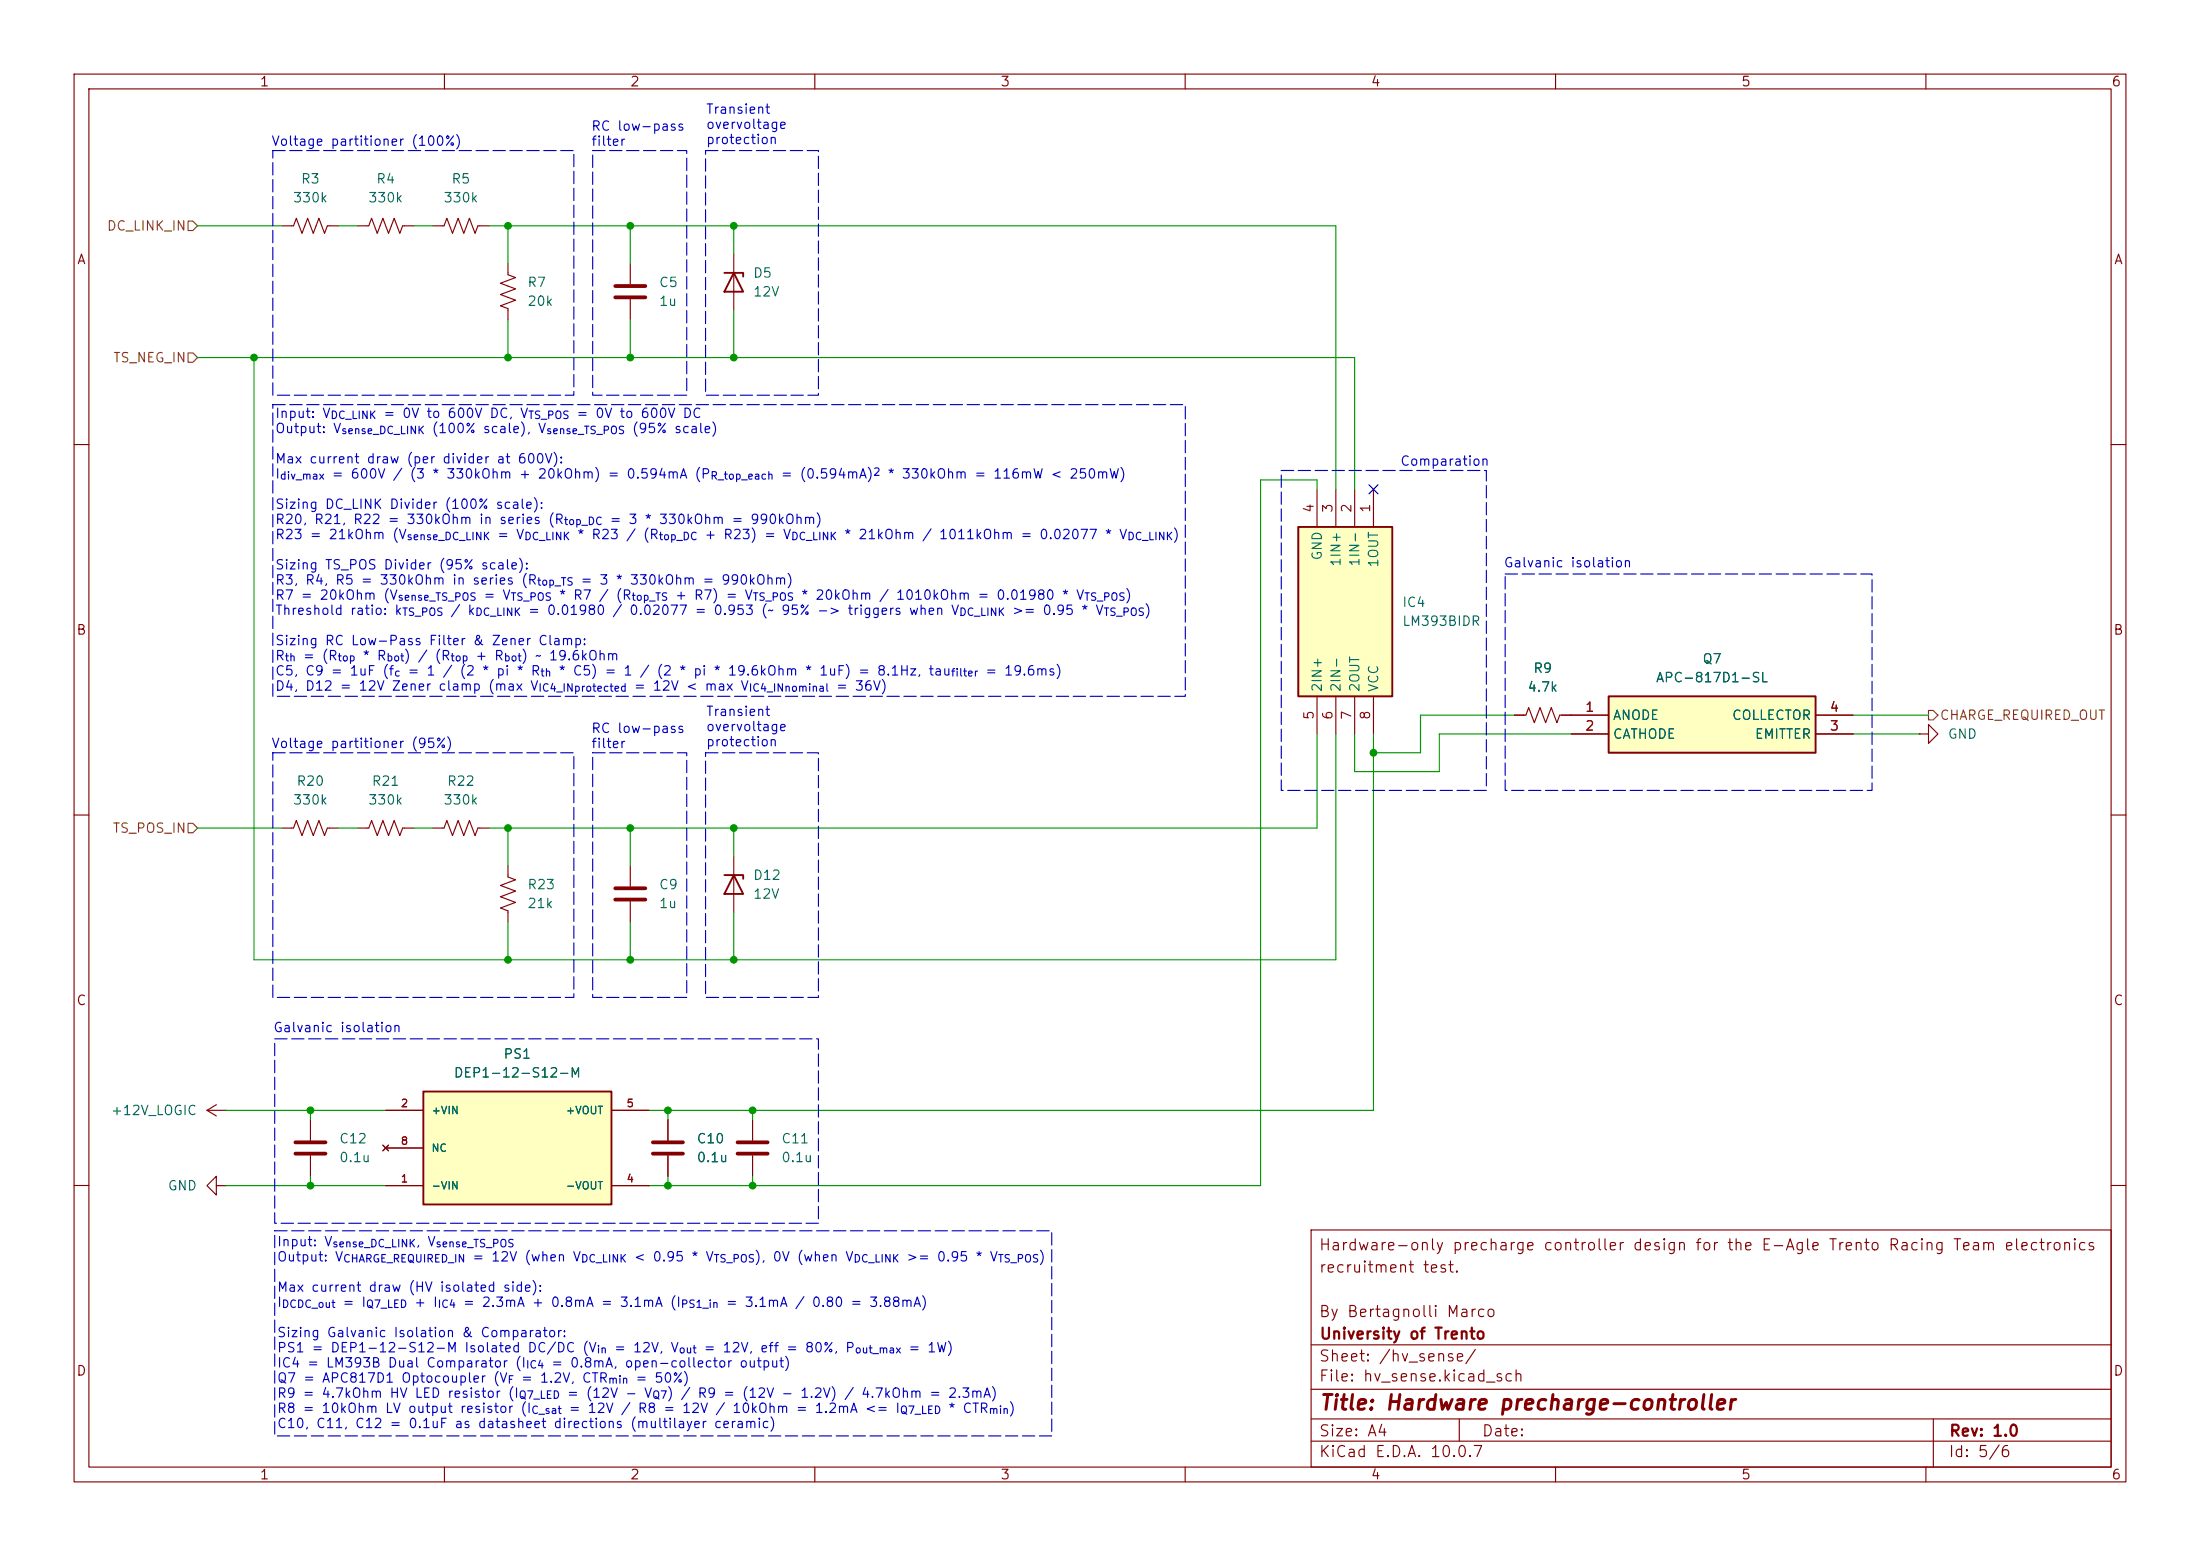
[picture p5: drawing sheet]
<svg xmlns="http://www.w3.org/2000/svg" width="297mm" height="210mm" viewBox="0 0 297 210" stroke-linecap="round" stroke-linejoin="round" font-family="sans-serif">
<g fill="none" stroke="#840000" stroke-width=".15">
<path d="M10 10h277v190h-277zM12 12h273v186h-273zM60 10v2M110 10v2M160 10v2M210 10v2M260 10v2M10 60h2M285 60h2M10 110h2M285 110h2M10 160h2"/>
<path d="M29.2 160v-1.2l-1.3 1.2 1.3 1.3v-1.3h1.3M30.5 160h.1M177 166h108v32h-108zM285 160h2M60 198v2M110 198v2M160 198v2M177 194.5h108M177 191.5h108M177 187.5h108M177 181.5h108M197 191.5v3"/>
<path d="M210 198v2M260 198v2M261 191.5v6.5"/>
</g>
<path d="M175.3 71.1h12.7v22.9h-12.7z" fill="#ffffc2"/>
<path d="M175.3 71.1h12.7v22.9h-12.7z" fill="none" stroke="#840000" stroke-width=".25"/>
<path d="M58.4 30.5h1.5l.4-1 .8 2 .7-2 .8 2 .8-2 .7 2 .4-1h1.5M68.6 35.6v1.5l1 .4-2 .7 2 .8-2 .8 2 .7-2 .8 1 .4v1.5M177.8 66v5.1M180.3 66v5.1M182.9 66v5.1M185.4 66v5.1M177.8 94v5.1M180.3 94v5.1M182.9 94v5.1M185.4 94v5.1M58.4 111.8h1.5l.4-1.1 .8 2.1 .7-2.1 .8 2.1 .8-2.1 .7 2.1 .4-1h1.5M68.6 116.8v1.6l1 .3-2 .8 2 .8-2 .7 2 .8-2 .8 1 .3v1.6" fill="none" stroke="#840000" stroke-width=".15"/>
<path d="M57.1 147.3h25.4v15.3h-25.4z" fill="#ffffc2"/>
<path d="M97.8 36.8h2.5v.5M99.1 36.8l1.2 2.6h-2.5zM97.8 118.1h2.5v.5M99.1 118.1l1.2 2.6h-2.5zM57.1 147.3h25.4v15.3h-25.4z" fill="none" stroke="#840000" stroke-width=".25"/>
<g fill="none" stroke="#840000" stroke-width=".15">
<path d="M38.1 30.5h1.5l.4-1 .8 2 .7-2 .8 2 .8-2 .7 2 .4-1h1.5M48.3 30.5h1.5l.4-1 .7 2 .8-2 .8 2 .7-2 .8 2 .4-1h1.5M85.1 35.6v2.8M99.1 34.3v7.6M85.1 40.4v2.8M204.5 96.5h1.5l.4-1 .7 2 .8-2 .8 2 .7-2 .8 2 .4-1h1.5M259.1 99.1h1.2v-1.3l1.3 1.3-1.3 1.2v-1.2M259.1 99.1h.1M38.1 111.8h1.5l.4-1.1 .8 2.1 .7-2.1 .8 2.1 .8-2.1 .7 2.1 .4-1h1.5M48.3 111.8h1.5l.4-1.1 .7 2.1 .8-2.1 .8 2.1 .7-2.1 .8 2.1 .4-1h1.5M85.1 116.8v2.8M99.1 115.6v7.6"/>
<path d="M85.1 121.7v2.8M27.9 149.9h2.6M27.9 149.9l1.3 .7M29.2 149.1l-1.3 .8M30.5 149.9h.1M41.9 151.1v2.8M41.9 156v2.8M51.7 154.6l.8 .7M52.1 149.9h5M52.1 154.9h5M52.5 154.6l-.8 .7M82.5 149.9h5.1"/>
<path d="M90.2 151.1v2.8M90.2 156v2.8M101.6 151.1v2.8M101.6 156v2.8M52.1 160h5M82.5 160h5.1"/>
</g>
<path d="M83.1 38.6h4M83.1 40.1h4M83.1 119.9h4M83.1 121.4h4M39.9 154.2h4M39.9 155.7h4M88.1 154.2h4.1M88.1 155.7h4.1M99.6 154.2h4M99.6 155.7h4" fill="none" stroke="#840000" stroke-width=".51"/>
<path d="M217.2 94h27.9v7.6h-27.9z" fill="#ffffc2"/>
<path d="M217.2 94h27.9v7.6h-27.9z" fill="none" stroke="#840000" stroke-width=".25"/>
<g fill="none" stroke="#840000" stroke-width=".15">
<path d="M204.5 96.5h1.2M210.8 96.5h6.4M212.1 99.1h5.1M245.1 96.5h5.1M245.1 99.1h5.1M51.7 154.6l.8 .7M52.1 149.9h5M52.1 154.9h5M52.5 154.6l-.8 .7M82.5 149.9h5.1M90.2 151.1v2.8M90.2 156v2.8"/>
<path d="M52.1 160h5M82.5 160h5.1"/>
</g>
<path d="M25.4 29.8h.6l.7 .7-.7 .6h-.6zM25.4 47.6h.6l.7 .7-.7 .6h-.6zM260.3 95.9h.7l.6 .6-.6 .7h-.7zM25.4 111.1h.6l.7 .7-.7 .6h-.6z" fill="none" stroke="#725600" stroke-width=".15"/>
<g fill="none" stroke="#009600" stroke-width=".15">
<path d="M26.7 30.5h11.4M45.7 30.5h2.6M55.9 30.5h2.5M66 30.5h114.3v35.5M68.6 30.5v5.1M85.1 30.5v5.1M99.1 30.5v3.8M26.7 48.3h156.2v17.7M34.3 48.3v81.2h146v-30.4M68.6 43.2v5.1M85.1 43.2v5.1M99.1 41.9v6.4"/>
<path d="M177.8 66v-1.2h-7.6v95.2h-82.6M177.8 99.1v12.7h-111.8M182.9 99.1v5h11.4v-5h17.8M185.4 99.1v50.8h-97.8M204.5 96.5h-12.7v5.1h-6.4M250.2 96.5h10.1M250.2 99.1h8.9M26.7 111.8h11.4M45.7 111.8h2.6M55.9 111.8h2.5M68.6 111.8v5M85.1 111.8v5"/>
<path d="M99.1 111.8v3.8M68.6 124.5v5M85.1 124.5v5M99.1 123.2v6.3M30.5 149.9h21.6M41.9 149.9v1.2M41.9 158.8v1.2M90.2 149.9v1.2M90.2 158.8v1.2M101.6 149.9v1.2M101.6 158.8v1.2M30.5 160h21.6"/>
</g>
<path d="M184.8 65.4l1.2 1.2M186 65.4l-1.2 1.2" fill="none" stroke="#000084" stroke-width=".15"/>
<path d="M36.8 20.3h40.7v33h-40.7zM80 20.3h12.7v33h-12.7zM95.2 20.3h15.3v33h-15.3zM36.8 54.6h123.2v39.4h-123.2zM173 63.5h27.7v43.2h-27.7zM203.2 77.5h49.5v29.2h-49.5zM36.8 101.6h40.7v33h-40.7zM80 101.6h12.7v33h-12.7zM95.2 101.6h15.3v33h-15.3zM37.1 140.2h73.4v24.9h-73.4zM37.1 166.1h104.9v27.7h-104.9z" fill="none" stroke="#0000c2" stroke-width=".15" stroke-dasharray="1.7 .6"/>
<g fill="#009600" stroke="#009600" stroke-width=".14">
<circle cx="85.1" cy="48.3" r=".46"/>
<circle cx="99.1" cy="48.3" r=".46"/>
<circle cx="99.1" cy="30.5" r=".46"/>
<circle cx="90.2" cy="160" r=".46"/>
<circle cx="90.2" cy="149.9" r=".46"/>
<circle cx="101.6" cy="160" r=".46"/>
<circle cx="101.6" cy="149.9" r=".46"/>
<circle cx="41.9" cy="160" r=".46"/>
<circle cx="41.9" cy="149.9" r=".46"/>
<circle cx="99.1" cy="129.5" r=".46"/>
<circle cx="85.1" cy="111.8" r=".46"/>
<circle cx="99.1" cy="111.8" r=".46"/>
<circle cx="85.1" cy="129.5" r=".46"/>
<circle cx="68.6" cy="129.5" r=".46"/>
<circle cx="68.6" cy="111.8" r=".46"/>
<circle cx="68.6" cy="30.5" r=".46"/>
<circle cx="68.6" cy="48.3" r=".46"/>
<circle cx="85.1" cy="30.5" r=".46"/>
<circle cx="34.3" cy="48.3" r=".46"/>
<circle cx="185.4" cy="101.6" r=".46"/>
</g>
<text font-size="2" fill="#840000" x="178" y="190.8">Title: Hardware precharge-controller</text>
<g font-size="1.5" fill="#840000">
<text x="178" y="172.1">recruitment test.</text>
<text x="178" y="169.1">Hardware-only precharge controller design for the E-Agle Trento Racing Team electronics</text>
<text x="178" y="178.1">By Bertagnolli Marco</text>
<text x="178" y="184.1">Sheet: /hv_sense/</text>
<text x="178" y="181.1">University of Trento</text>
<text x="178" y="186.8">File: hv_sense.kicad_sch</text>
<text x="178" y="197">KiCad E.D.A. 10.0.7</text>
<text x="178" y="194.2">Size: A4</text>
<text x="200" y="194.2">Date:</text>
<text x="263" y="197">Id: 5/6</text>
<text x="263" y="194.2">Rev: 1.0</text>
</g>
<g font-size="1.3" fill="#840000">
<text x="35" y="12">1</text>
<text x="85" y="12">2</text>
<text x="135" y="12">3</text>
<text x="185" y="12">4</text>
<text x="235" y="12">5</text>
<text x="285" y="12">6</text>
<text x="10.3" y="36">A</text>
<text x="285.3" y="36">A</text>
<text x="10.2" y="86">B</text>
<text x="285.2" y="86">B</text>
<text x="10.2" y="136">C</text>
<text x="285.2" y="136">C</text>
<text x="10.2" y="186">D</text>
<text x="285.2" y="186">D</text>
<text x="35" y="200">1</text>
<text x="85" y="200">2</text>
<text x="135" y="200">3</text>
<text x="185" y="200">4</text>
<text x="235" y="200">5</text>
<text x="285" y="200">6</text>
</g>
<g font-size="1.3" fill="#0000c2">
<text x="79.7" y="18">RC low-pass</text>
<text x="95.2" y="15.7">Transient</text>
<text x="95.2" y="17.7">overvoltage</text>
<text x="36.5" y="20">Voltage partitioner (100%)</text>
<text x="79.7" y="20">filter</text>
<text x="95.2" y="19.8">protection</text>
<text x="37.1" y="56.7">Input: V</text>
<text x="37.1" y="58.8">Output: V</text>
<text x="51.7" y="56.7">= 0V to 600V DC, V</text>
<text x="58.2" y="58.8">(100% scale), V</text>
<text x="77.7" y="56.7">= 0V to 600V DC</text>
<text x="85.2" y="58.8">(95% scale)</text>
<text x="37.1" y="62.9">Max current draw (per divider at 600V):</text>
<text x="37.1" y="64.9">I</text>
<text x="44.7" y="64.9">= 600V / (3 * 330kOhm + 20kOhm) = 0.594mA (P</text>
<text x="105.3" y="64.9">= (0.594mA)</text>
<text x="119.7" y="64.9">* 330kOhm = 116mW &lt; 250mW)</text>
<text x="188.9" y="63.2">Comparation</text>
<text x="37.1" y="69">Sizing DC_LINK Divider (100% scale):</text>
<text x="37.1" y="71">R20, R21, R22 = 330kOhm in series (R</text>
<text x="82.2" y="71">= 3 * 330kOhm = 990kOhm)</text>
<text x="37.1" y="73.1">R23 = 21kOhm (V</text>
<text x="37.1" y="77.2">Sizing TS_POS Divider (95% scale):</text>
<text x="67" y="73.1">= V</text>
<text x="77.8" y="73.1">* R23 / (R</text>
<text x="95" y="73.1">+ R23) = V</text>
<text x="113.8" y="73.1">* 21kOhm / 1011kOhm = 0.02077 * V</text>
<text x="158.3" y="73.1">)</text>
<text x="202.9" y="76.9">Galvanic isolation</text>
<text x="37.1" y="79.2">R3, R4, R5 = 330kOhm in series (R</text>
<text x="37.1" y="81.3">R7 = 20kOhm (V</text>
<text x="37.1" y="83.3">Threshold ratio: k</text>
<text x="60.7" y="83.3">/ k</text>
<text x="65.2" y="81.3">= V</text>
<text x="71.2" y="83.3">= 0.01980 / 0.02077 = 0.953 (~ 95% -&gt; triggers when V</text>
<text x="75.3" y="81.3">* R7 / (R</text>
<text x="78.3" y="79.2">= 3 * 330kOhm = 990kOhm)</text>
<text x="91" y="81.3">+ R7) = V</text>
<text x="108" y="81.3">* 20kOhm / 1010kOhm = 0.01980 * V</text>
<text x="136.5" y="83.3">&gt;= 0.95 * V</text>
<text x="151.8" y="81.3">)</text>
<text x="154.4" y="83.3">)</text>
<text x="37.1" y="87.4">Sizing RC Low-Pass Filter &amp; Zener Clamp:</text>
<text x="37.1" y="89.4">R</text>
<text x="40.8" y="89.4">= (R</text>
<text x="48.8" y="89.4">* R</text>
<text x="54.5" y="89.4">) / (R</text>
<text x="64.1" y="89.4">+ R</text>
<text x="70.3" y="89.4">) ~ 19.6kOhm</text>
<text x="37.1" y="91.5">C5, C9 = 1uF (f</text>
<text x="37.1" y="93.5">D4, D12 = 12V Zener clamp (max V</text>
<text x="54.9" y="91.5">= 1 / (2 * pi * R</text>
<text x="75.3" y="91.5">* C5) = 1 / (2 * pi * 19.6kOhm * 1uF) = 8.1Hz, tau</text>
<text x="85.5" y="93.5">= 12V &lt; max V</text>
<text x="112.8" y="93.5">= 36V)</text>
<text x="132.9" y="91.5">= 19.6ms)</text>
<text x="36.5" y="101.3">Voltage partitioner (95%)</text>
<text x="79.7" y="99.2">RC low-pass</text>
<text x="79.7" y="101.3">filter</text>
<text x="95.2" y="97">Transient</text>
<text x="95.2" y="99">overvoltage</text>
<text x="95.2" y="101">protection</text>
<text x="36.8" y="139.6">Galvanic isolation</text>
<text x="37.3" y="168.5">Input: V</text>
<text x="37.3" y="170.6">Output: V</text>
<text x="56" y="168.5">, V</text>
<text x="63.7" y="170.6">= 12V (when V</text>
<text x="85.5" y="170.6">&lt; 0.95 * V</text>
<text x="101.8" y="170.6">), 0V (when V</text>
<text x="122.3" y="170.6">&gt;= 0.95 * V</text>
<text x="140.2" y="170.6">)</text>
<text x="37.3" y="174.7">Max current draw (HV isolated side):</text>
<text x="37.3" y="176.7">I</text>
<text x="46.1" y="176.7">= I</text>
<text x="55.8" y="176.7">+ I</text>
<text x="62.4" y="176.7">= 2.3mA + 0.8mA = 3.1mA (I</text>
<text x="97.9" y="176.7">= 3.1mA / 0.80 = 3.88mA)</text>
<text x="37.3" y="180.8">Sizing Galvanic Isolation &amp; Comparator:</text>
<text x="37.3" y="182.8">PS1 = DEP1-12-S12-M Isolated DC/DC (V</text>
<text x="37.3" y="184.9">IC4 = LM393B Dual Comparator (I</text>
<text x="74.3" y="184.9">= 0.8mA, open-collector output)</text>
<text x="82.8" y="182.8">= 12V, V</text>
<text x="94.9" y="182.8">= 12V, eff = 80%, P</text>
<text x="122.5" y="182.8">= 1W)</text>
<text x="37.3" y="186.9">Q7 = APC817D1 Optocoupler (V</text>
<text x="37.3" y="189">R9 = 4.7kOhm HV LED resistor (I</text>
<text x="37.3" y="191">R8 = 10kOhm LV output resistor (I</text>
<text x="70.2" y="186.9">= 1.2V, CTR</text>
<text x="76.4" y="189">= (12V - V</text>
<text x="76.7" y="191">= 12V / R8 = 12V / 10kOhm = 1.2mA &lt;= I</text>
<text x="85.7" y="186.9">= 50%)</text>
<text x="90" y="189">) / R9 = (12V - 1.2V) / 4.7kOhm = 2.3mA)</text>
<text x="127.9" y="191">* CTR</text>
<text x="136.1" y="191">)</text>
<text x="37.3" y="193.1">C10, C11, C12 = 0.1uF as datasheet directions (multilayer ceramic)</text>
</g>
<g font-size="1.3" fill="#006464">
<text x="39.5" y="27.6">330k</text>
<text x="40.5" y="25.1">R3</text>
<text x="49.6" y="27.6">330k</text>
<text x="50.7" y="25.1">R4</text>
<text x="59.8" y="27.6">330k</text>
<text x="60.9" y="25.1">R5</text>
<text x="71.1" y="39.1">R7</text>
<text x="71.1" y="41.6">20k</text>
<text x="88.9" y="39.1">C5</text>
<text x="88.9" y="41.6">1u</text>
<text x="101.6" y="37.8">D5</text>
<text x="101.6" y="40.3">12V</text>
<text x="178.8" y="75.7" transform="rotate(-90 178.8 75.7)">GND</text>
<text x="181.3" y="76.6" transform="rotate(-90 181.3 76.6)">1IN+</text>
<text x="183.8" y="76.6" transform="rotate(-90 183.8 76.6)">1IN-</text>
<text x="186.4" y="76.7" transform="rotate(-90 186.4 76.7)">1OUT</text>
<text x="189.2" y="82.2">IC4</text>
<text x="189.2" y="84.8">LM393BIDR</text>
<text x="229.7" y="89.9">Q7</text>
<text x="178.8" y="93.5" transform="rotate(-90 178.8 93.5)">2IN+</text>
<text x="181.3" y="93.5" transform="rotate(-90 181.3 93.5)">2IN-</text>
<text x="183.8" y="93.5" transform="rotate(-90 183.8 93.5)">2OUT</text>
<text x="186.4" y="93.5" transform="rotate(-90 186.4 93.5)">VCC</text>
<text x="206.1" y="93.7">4.7k</text>
<text x="206.9" y="91.1">R9</text>
<text x="223.5" y="92.4">APC-817D1-SL</text>
<text x="217.7" y="97.5">ANODE</text>
<text x="217.7" y="100">CATHODE</text>
<text x="233.7" y="97.5">COLLECTOR</text>
<text x="236.8" y="100">EMITTER</text>
<text x="262.9" y="100">GND</text>
<text x="39.9" y="106.4">R20</text>
<text x="50.1" y="106.4">R21</text>
<text x="60.3" y="106.4">R22</text>
<text x="39.5" y="108.9">330k</text>
<text x="49.6" y="108.9">330k</text>
<text x="59.8" y="108.9">330k</text>
<text x="101.6" y="119.1">D12</text>
<text x="71.1" y="120.3">R23</text>
<text x="71.1" y="122.9">21k</text>
<text x="88.9" y="120.3">C9</text>
<text x="88.9" y="122.9">1u</text>
<text x="101.6" y="121.6">12V</text>
<text x="67.9" y="143.2">PS1</text>
<text x="61.2" y="145.7">DEP1-12-S12-M</text>
<text x="14.9" y="150.8">+12V_LOGIC</text>
<text x="45.7" y="154.6">C12</text>
<text x="94" y="154.6">C10</text>
<text x="105.4" y="154.6">C11</text>
<text x="22.6" y="161">GND</text>
<text x="45.7" y="157.2">0.1u</text>
<text x="94" y="157.2">0.1u</text>
<text x="105.4" y="157.2">0.1u</text>
</g>
<g font-size="1.3" fill="#725600">
<text x="14.3" y="31.4">DC_LINK_IN</text>
<text x="15.2" y="49.2">TS_NEG_IN</text>
<text x="261.8" y="97.5">CHARGE_REQUIRED_OUT</text>
<text x="15.1" y="112.7">TS_POS_IN</text>
</g>
<g font-size="1.3" fill="#a90000">
<text x="177.7" y="69.3" transform="rotate(-90 177.7 69.3)">4</text>
<text x="180.2" y="69.3" transform="rotate(-90 180.2 69.3)">3</text>
<text x="182.7" y="69.3" transform="rotate(-90 182.7 69.3)">2</text>
<text x="185.3" y="69.3" transform="rotate(-90 185.3 69.3)">1</text>
<text x="177.7" y="97.3" transform="rotate(-90 177.7 97.3)">5</text>
<text x="180.2" y="97.3" transform="rotate(-90 180.2 97.3)">6</text>
<text x="182.7" y="97.3" transform="rotate(-90 182.7 97.3)">7</text>
<text x="185.3" y="97.3" transform="rotate(-90 185.3 97.3)">8</text>
<text x="213.9" y="96.4">1</text>
<text x="213.9" y="98.9">2</text>
<text x="246.9" y="98.9">3</text>
<text x="246.9" y="96.4">4</text>
</g>
<g font-size="1" fill="#0000c2">
<text x="44.5" y="56.8">DC_LINK</text>
<text x="46" y="58.8">sense_DC_LINK</text>
<text x="71.2" y="56.8">TS_POS</text>
<text x="73.6" y="58.8">sense_TS_POS</text>
<text x="37.7" y="65">div_max</text>
<text x="95.8" y="65">R_top_each</text>
<text x="117.8" y="64.5">2</text>
<text x="76" y="71.1">top_DC</text>
<text x="54.8" y="73.2">sense_DC_LINK</text>
<text x="70.7" y="73.2">DC_LINK</text>
<text x="88.8" y="73.2">top_DC</text>
<text x="106.7" y="73.2">DC_LINK</text>
<text x="152.1" y="73.2">DC_LINK</text>
<text x="53.6" y="81.3">sense_TS_POS</text>
<text x="54.2" y="83.4">TS_POS</text>
<text x="64.1" y="83.4">DC_LINK</text>
<text x="68.8" y="81.3">TS_POS</text>
<text x="72.4" y="79.3">top_TS</text>
<text x="85.2" y="81.3">top_TS</text>
<text x="101.5" y="81.3">TS_POS</text>
<text x="129.4" y="83.4">DC_LINK</text>
<text x="146.3" y="81.3">TS_POS</text>
<text x="148.9" y="83.4">TS_POS</text>
<text x="38.4" y="89.5">th</text>
<text x="45.5" y="89.5">top</text>
<text x="52.1" y="89.5">bot</text>
<text x="60.7" y="89.5">top</text>
<text x="67.9" y="89.5">bot</text>
<text x="53.1" y="91.6">c</text>
<text x="72.6" y="93.6">IC4_INprotected</text>
<text x="72.8" y="91.6">th</text>
<text x="101" y="93.6">IC4_INnominal</text>
<text x="128.3" y="91.6">filter</text>
<text x="44.8" y="168.6">sense_DC_LINK</text>
<text x="46.2" y="170.6">CHARGE_REQUIRED_IN</text>
<text x="58.7" y="168.6">sense_TS_POS</text>
<text x="78.3" y="170.6">DC_LINK</text>
<text x="96.3" y="170.6">TS_POS</text>
<text x="115.1" y="170.6">DC_LINK</text>
<text x="134.6" y="170.6">TS_POS</text>
<text x="37.9" y="176.8">DCDC_out</text>
<text x="49.3" y="176.8">Q7_LED</text>
<text x="59" y="176.8">IC4</text>
<text x="91.8" y="176.8">PS1_in</text>
<text x="70.9" y="185">IC4</text>
<text x="80.5" y="182.9">in</text>
<text x="91.5" y="182.9">out</text>
<text x="115.3" y="182.9">out_max</text>
<text x="68.4" y="187">F</text>
<text x="69.9" y="189">Q7_LED</text>
<text x="71.6" y="191.1">C_sat</text>
<text x="82" y="187">min</text>
<text x="88" y="189">Q7</text>
<text x="121.4" y="191.1">Q7_LED</text>
<text x="133.4" y="191.1">min</text>
</g>
<g font-size="1" fill="#a90000">
<text x="54" y="149.7">2</text>
<text x="84.5" y="149.7">5</text>
<text x="54" y="154.8">8</text>
<text x="54" y="159.8">1</text>
<text x="84.5" y="159.8">4</text>
</g>
<g font-size="1" fill="#006464">
<text x="58.2" y="150.6">+VIN</text>
<text x="58.2" y="155.7">NC</text>
<text x="76.3" y="150.6">+VOUT</text>
<text x="58.2" y="160.8">-VIN</text>
<text x="76.3" y="160.8">-VOUT</text>
</g>
</svg>
